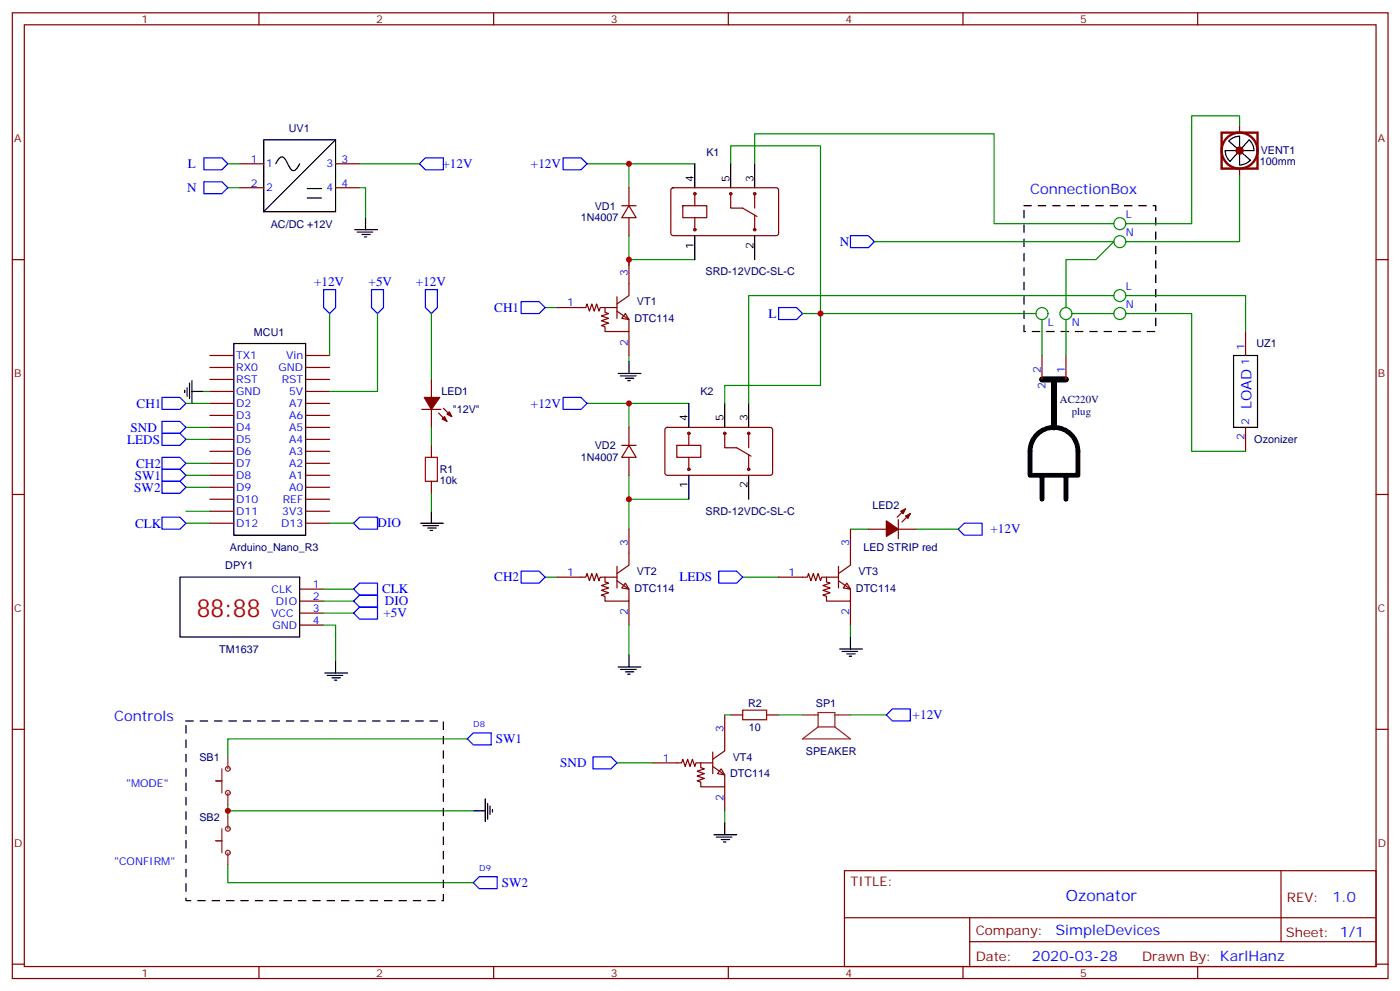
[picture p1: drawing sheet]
<svg xmlns="http://www.w3.org/2000/svg" width="413mm" height="292mm" viewBox="0 0 413 292" stroke-linecap="round" stroke-linejoin="round" font-family="sans-serif">
<g fill="none" stroke="#870000" stroke-width=".35">
<path d="M3.6 3.8h405.4v284.3h-405.4zM7.2 7.3h398.2v277.3h-398.2zM76.3 3.8v3.5M145.5 3.8v3.5M214.6 3.8v3.5M283.7 3.8v3.5M352.9 3.8v3.5M3.6 76.4h3.6M405.4 76.4h3.6M3.6 145.6h3.6M405.4 145.6h3.6M3.6 214.7h3.6"/>
<path d="M405.4 214.7h3.6M248.8 256.4h156.6v28.2h-156.6zM377.4 256.4v20.9M248.8 270.2h156.5M285.7 277.3h119.6M285.7 270.2v14.1M3.6 283.9h3.6M76.3 284.6v3.5M145.5 284.6v3.5M214.6 284.6v3.5M283.7 284.6v3.5M352.9 284.6v3.5"/>
<path d="M405.4 283.9h3.6"/>
</g>
<path d="M123.6 48.2l1.7-1.7h5.3v3.5h-5.3zM153.6 88.8h5.3l1.7 1.8-1.7 1.7h-5.3zM47.7 117h5.3l1.8 1.8-1.8 1.7h-5.3zM47.7 138.2h5.3l1.8 1.7-1.8 1.8h-5.3zM47.7 141.7h5.3l1.8 1.8-1.8 1.7h-5.3zM153.6 168.2h5.3l1.7 1.7-1.7 1.8h-5.3z" fill="none" stroke="#00f" stroke-width=".35"/>
<g fill="none" stroke="#000" stroke-width=".35">
<path d="M104.5 67.6h6.7M105.2 68.3h4.6M106.6 69h2.5M107.4 69.7h.7M107.7 64.1v3.5M182.1 110h6.7M182.8 110.7h4.6M184.3 111.4h2.4M185 112.1h.7M185.3 106.4v3.6M182.1 196.4h6.7M182.8 197.1h4.6"/>
<path d="M184.3 197.8h2.4M185 198.5h.7M185.3 192.9v3.5"/>
</g>
<path d="M185.3 48.2v7.1M185.3 69.4v7M204.7 76.4h-19.4v1.8M160.6 90.6h3.5M185.3 104.7v1.7M185.3 118.8v7M185.3 139.9v15.9M185.3 147h17.7M160.6 169.9h3.5M185.3 184v8.9" fill="none" stroke="#008700" stroke-width=".35"/>
<path d="M184.3 171.7l1 1.8-2.1-.4z" fill="#fff" stroke="#870000" stroke-width=".35"/>
<g fill="none" stroke="#870000" stroke-width=".35">
<path d="M183.2 131.1h4.2M185.3 131.1l2.1 3.6h-4.2zM185.3 125.8v5.3M185.3 134.7v5.2M196.1 126l.5-.2 30.6 .1 .4 .6v13l-.7 .4h-30.6l-.4-.7v-12.7zM199.4 131.1h7.1v3.6h-7.1zM203 127.6v3.5M203 134.7v3.5M213.5 127.6v4.2h3.6l4.2 2.5M220.6 127.6v4.2M220.6 133.9v4.3M185.3 155.8v10.6l-3.5 2.5"/>
<path d="M164.1 169.9h8.5l.4-1 .7 2.1 .7-2.1 .7 2.1 .7-2.1 .7 2.1 .3-1.1h5M178.3 169.9v1.4l1 .4-2.1 .7 2.1 .7-2.1 .7 2.1 .7-2.1 .7 1.1 .4v1.4h7v-3.5l-3.5-2.5M181.8 166.8v6.3M185.3 177v7"/>
<circle cx="203" cy="138.2" r=".35"/>
<circle cx="203" cy="127.6" r=".35"/>
<circle cx="213.5" cy="127.6" r=".35"/>
<circle cx="220.6" cy="138.2" r=".35"/>
<circle cx="220.6" cy="127.6" r=".35"/>
</g>
<path d="M173 48.2h31.7M173 118.8h30" fill="none" stroke="#008700" stroke-width=".35"/>
<path d="M165.9 46.5h5.3l1.8 1.7-1.8 1.8h-5.3zM165.9 117h5.3l1.8 1.8-1.8 1.7h-5.3z" fill="none" stroke="#00f" stroke-width=".35"/>
<path d="M203 118.8v7M213.5 118.8v7M220.6 118.8v7M203 139.9v7.1M220.6 139.9v7.1" fill="none" stroke="#000" stroke-width=".35"/>
<path d="M184.3 92.3l1 1.8-2.1-.4z" fill="#fff" stroke="#870000" stroke-width=".35"/>
<g fill="none" stroke="#870000" stroke-width=".35">
<path d="M365.2 36.9v1.8M70.7 48.2h7M70.7 55.3h7M98.9 48.2h7M98.9 55.3h7M185.3 55.3v5.3M197.9 55.5l.5-.2h30.6l.4 .7-.1 13-.6 .4-30.6-.1-.4-.6v-12.7zM204.7 57v3.6M215.3 57v4.3h3.5l4.3 2.4M222.4 57v4.3M365.2 50v1.8M183.2 60.6h4.2"/>
<path d="M185.3 60.6l2.1 3.5h-4.2zM185.3 76.4v10.6l-3.5 2.5M185.3 64.1v5.3M201.2 60.6h7v3.5h-7zM204.7 64.1v3.5M222.4 63.4v4.2M164.1 90.6h8.5l.4-1.1 .7 2.1 .7-2.1 .7 2.1 .7-2.1 .7 2.1 .3-1h5M178.3 90.6v1.4l1 .3-2.1 .7 2.1 .7-2.1 .7 2.1 .7-2.1 .7 1.1 .4v1.4h7v-3.5l-3.5-2.5M181.8 87.4v6.3M185.3 97.6v7.1M367 97.6v7.1M61.8 104.7h7.1"/>
<path d="M61.8 108.2h7.1M61.8 111.7h7.1M61.8 115.3h7.1M61.8 118.8h7.1M90.1 104.7h7M90.1 108.2h7M90.1 111.7h7M90.1 115.3h7M90.1 118.8h7M61.8 122.3h7.1M61.8 125.8h7.1M61.8 129.4h7.1"/>
<path d="M61.8 132.9h7.1M61.8 136.4h7.1M61.8 139.9h7.1M90.1 122.3h7M90.1 125.8h7M90.1 129.4h7M90.1 132.9h7M90.1 136.4h7M90.1 139.9h7M367 125.8v7.1M61.8 143.5h7.1M61.8 147h7.1"/>
<path d="M61.8 150.5h7.1M61.8 154.1h7.1M90.1 143.5h7M90.1 147h7M90.1 150.5h7M90.1 154.1h7M88.3 173.5h7.1M88.3 177h7.1M88.3 180.5h7.1M88.3 184h7.1M215.3 210.5h3.5M225.9 210.5h3.5"/>
<circle cx="204.7" cy="57" r=".35"/>
<circle cx="215.3" cy="57" r=".35"/>
<circle cx="222.4" cy="57" r=".35"/>
<circle cx="204.7" cy="67.6" r=".35"/>
<circle cx="222.4" cy="67.6" r=".35"/>
</g>
<g fill="none" stroke="#000" stroke-width=".35">
<path d="M77.7 41.2h21.2v21.1h-21.2zM81.2 48.2a2.43 2.43 0 0 1 2-2l.8 .6 1.2 2.3a1.22 1.22 0 0 0 2 .8l1.1-1.7M90.5 58.3h4.2M90.6 55.5h4.1M98.9 41.2l-21.2 21.1M204.7 48.2v7.1M215.3 48.2v7.1M222.4 48.2v7.1M361 44.3l.4 1.8 1 1.4 5.7-6.3 1 1.4 .4 1.7zM362.1 41.5l6.3 5.7-1.4 1-1.8 .4v-8.5l-1.7 .4zM204.7 69.4v7M222.4 69.4v7"/>
<path d="M54.4 114.9v.7M55.1 114.2v2.5M55.8 112.8v4.6M56.6 115.3h3.5M56.6 112.1v6.7M68.9 101.1h21.2v56.5h-21.2zM363.5 104.7h7v21.1h-7zM53 169.9h35.3v17.7h-35.3zM210.4 245.8h6.7M211.1 246.5h4.6M212.5 247.2h2.4M213.2 247.9h.7"/>
<path d="M213.5 242.3v3.5"/>
</g>
<g fill="none" stroke="#900" stroke-width=".71">
<path d="M359.9 39.1h10.6v10.5h-10.6z"/>
<circle cx="365.2" cy="44.3" r="5.3"/>
</g>
<circle cx="365.2" cy="44.3" r="1.06" fill="#900" stroke="#900" stroke-width=".35"/>
<path d="M301.7 60.6h38.8v37h-38.8z" fill="none" stroke="#000" stroke-width=".35" stroke-dasharray="2.1 2.1"/>
<path d="M95.4 85.3h3.5v5.3l-1.8 1.7-1.7-1.7zM174.7 222.8h5.3l1.8 1.8-1.8 1.8h-5.3z" fill="none" stroke="#00f" stroke-width=".35"/>
<path d="M97.1 92.3v12.4M60.1 115.3h1.7" fill="none" stroke="#008700" stroke-width=".35"/>
<path d="M218.8 209.1h7.1v2.8h-7.1z" fill="none" stroke="#a10000" stroke-width=".35"/>
<path d="M236.5 210.5h4.6M241.1 214v-4.2h4.9v4.2M241.1 214h4.9M241.1 214l-4.6 3.6h14.1l-4.6-3.6M246 210.5h4.6" fill="none" stroke="#8c2424" stroke-width=".35"/>
<path d="M212.5 226.4l1 1.7-2.1-.3z" fill="#fff" stroke="#870000" stroke-width=".35"/>
<path d="M307 104.7v7M314.1 104.7v7M213.5 210.5v10.6l-3.5 2.5M192.4 224.6h8.4l.4-1 .7 2.1 .7-2.1 .7 2.1 .7-2.1 .7 2.1 .4-1.1h4.9M206.5 224.6v1.4l1 .4-2.1 .7 2.1 .7-2.1 .7 2.1 .7-2.1 .7 1.1 .4v1.4h7v-3.6l-3.5-2.4M210 221.4v6.4M213.5 231.7v7" fill="none" stroke="#870000" stroke-width=".35"/>
<g fill="none" stroke="#00f" stroke-width=".35">
<path d="M60.1 46.5h5.3l1.7 1.7-1.7 1.8h-5.3zM60.1 53.5h5.3l1.7 1.8-1.7 1.7h-5.3zM250.6 69.4h5.3l1.7 1.8-1.7 1.7h-5.3zM109.5 85.3h3.5v5.3l-1.8 1.7-1.7-1.7zM229.4 90.6h5.3l1.8 1.7-1.8 1.8h-5.3zM47.7 134.7h5.3l1.8 1.7-1.8 1.8h-5.3zM47.7 124.1h5.3l1.8 1.7-1.8 1.8h-5.3zM47.7 127.6h5.3l1.8 1.8-1.8 1.7h-5.3zM47.7 152.3h5.3l1.8 1.8-1.8 1.7h-5.3zM104.2 154.1l1.7-1.8h5.3v3.5h-5.3zM282.3 155.8l1.8-1.7h5.3v3.5h-5.3zM104.2 177l1.7-1.8h5.3v3.6h-5.3z"/>
<path d="M104.2 173.5l1.7-1.8h5.3v3.5h-5.3zM105.9 178.8h5.3v3.5h-5.3l-1.7-1.8zM137.7 217.6l1.8-1.8h5.2v3.5h-5.2zM261.2 210.5l1.7-1.8h5.3v3.6h-5.3zM139.5 259.9l1.7-1.8h5.3v3.6h-5.3z"/>
</g>
<g fill="none" stroke="#008700" stroke-width=".35">
<path d="M365.2 36.9v-2.8h-14.1v31.8h-19.4M67.1 48.2h3.6M67.1 55.3h3.6M105.9 55.3h1.8v8.8M105.9 48.2h17.7M215.3 48.2v-5.3h26.5v70.6h-28.3v5.3M222.4 48.2v-8.8h70.5v26.5h35.3M365.2 51.8v19.4h-33.5M257.6 71.2h70.6l-5.3 5.2h-8.8v14.2M111.2 92.3v23h-14.1M236.5 92.3h68.8M307 94.1v10.6"/>
<path d="M314.1 94.1v10.6M315.8 92.3h12.4M328.2 87h-107.6v31.8M331.7 87h35.3v10.6M331.7 92.3h19.4v40.6h15.9M54.8 118.8h7M54.8 139.9h7M54.8 136.4h7M54.8 125.8h7M54.8 129.4h7M54.8 150.5h7M54.8 154.1h7"/>
<path d="M54.8 143.5h7M97.1 154.1h7.1M250.6 155.8h5.3M95.4 173.5h8.8M95.4 177h8.8M218.8 169.9h10.6M95.4 184h3.5v10.6M95.4 180.5h8.8M250.6 184v3.6M137.7 217.6h-70.6v5.2M213.5 210.5h1.8M229.4 210.5h7.1"/>
<path d="M250.6 210.5h10.6M67.1 237v3.5M67.1 238.7h72.4M181.8 224.6h10.6M213.5 238.7v3.6M67.1 254.6v5.3h72.4"/>
</g>
<path d="M95.7 198.2h6.7M96.4 198.9h4.6M97.8 199.6h2.5M98.9 194.6v3.6M98.5 200.3h.7M139.5 238.7h3.5M143 235.2v6.7M143.7 236.6v4.6M144.4 237.3v2.5M145.1 238.4v.7" fill="none" stroke="#000" stroke-width=".35"/>
<g fill="none" stroke="#090" stroke-width=".35">
<circle cx="330" cy="71.2" r="1.76"/>
<circle cx="330" cy="65.9" r="1.76"/>
<circle cx="307" cy="92.3" r="1.76"/>
<circle cx="314.1" cy="92.3" r="1.76"/>
<circle cx="330" cy="92.3" r="1.76"/>
<circle cx="330" cy="87" r="1.76"/>
</g>
<path d="M307 111.7h7.1M310.6 111.7v14.1" fill="none" stroke="#000" stroke-width="1.8"/>
<path d="M305.2 128.3a7.1 7.1 0 0 1 7.8-2 7.1 7.1 0 0 1 4.6 6.6v7h-14.1v-7a7 7 0 0 1 1.7-4.6zM307 139.9v7.1M314.1 139.9v7.1" fill="none" stroke="#000" stroke-width="1.4"/>
<g fill="none" stroke="#8c2424" stroke-width=".35">
<path d="M65.4 226.4v3.5h-1.8h1.8v3.5M67.1 222.8v3.6M67.1 233.4v3.6M65.4 244v3.5h-1.8h1.8v3.6M67.1 240.5v3.5M67.1 251.1v3.5"/>
<circle cx="67.1" cy="226.4" r=".71"/>
<circle cx="67.1" cy="233.4" r=".71"/>
<circle cx="67.1" cy="251.1" r=".71"/>
<circle cx="67.1" cy="244" r=".71"/>
</g>
<path d="M54.8 212.3h75.8v52.9h-75.8z" fill="none" stroke="#000" stroke-width=".35" stroke-dasharray="2.1 2.1"/>
<path d="M249.5 171.7l1.1 1.8-2.1-.4z" fill="#fff" stroke="#870000" stroke-width=".35"/>
<g fill="none" stroke="#870000" stroke-width=".35">
<path d="M127.1 111.7v5.3M124.3 120.5h5.6M127.1 120.5v5.3M127.1 131.1v3.6M129.2 121.6l2.5 2.5M130.6 120.2l2.5 2.5M127.1 141.7v3.5M250.6 155.8v10.6l-3.5 2.5M255.9 155.8h5.3M264.7 155.8h5.3M264.7 153v5.6M266.8 149.8l-2.5 2.5"/>
<path d="M268.2 151.2l-2.5 2.5M229.4 169.9h8.5l.3-1 .7 2.1 .7-2.1 .7 2.1 .8-2.1 .7 2.1 .3-1.1h5M243.5 169.9v1.4l1.1 .4-2.1 .7 2.1 .7-2.1 .7 2.1 .7-2.1 .7 1 .4v1.4h7.1v-3.5l-3.5-2.5M247.1 166.8v6.3M250.6 177v7"/>
</g>
<path d="M125.3 85.3h3.6v5.3l-1.8 1.7-1.8-1.7zM211.8 168.2h5.3l1.7 1.7-1.7 1.8h-5.3z" fill="none" stroke="#00f" stroke-width=".35"/>
<path d="M123.9 154.1h6.7M124.6 154.8h4.6M126 155.5h2.5M126.8 156.2h.7M127.1 150.5v3.6M247.4 191.1h6.7M248.1 191.8h4.6M249.5 192.5h2.5M250.2 193.2h.7M250.6 187.6v3.5" fill="none" stroke="#000" stroke-width=".35"/>
<g fill="#870000" stroke="#870000" stroke-width=".35">
<path d="M266.8 151.9l1.4-.7-.7 1.4z"/>
<path d="M265.4 150.5l1.4-.7-.7 1.4z"/>
<path d="M261.2 153.4l3.5 2.4-3.5 2.1z"/>
<path d="M130.3 123.4l.7-.7 .7 1.4z"/>
<path d="M131.7 122l.7-.8 .7 1.5z"/>
<path d="M125 117h4.6l-2.5 3.5z"/>
</g>
<path d="M125.3 134.7h3.6v7h-3.6z" fill="none" stroke="#a10000" stroke-width=".35"/>
<path d="M127.1 92.3v19.4M127.1 125.8v5.3M127.1 145.2v5.3M270 155.8h12.3" fill="none" stroke="#008700" stroke-width=".35"/>
<g fill="#c00">
<circle cx="241.8" cy="92.3" r=".88"/>
<circle cx="185.3" cy="48.2" r=".88"/>
<circle cx="185.3" cy="118.8" r=".88"/>
<circle cx="185.3" cy="147" r=".88"/>
<circle cx="185.3" cy="76.4" r=".88"/>
<circle cx="67.1" cy="238.7" r=".88"/>
</g>
<text font-size="7.4" fill="#f00" x="58" y="181.6">88:88</text>
<text font-size="4.6" fill="#00f" x="314.1" y="265.2">Ozonator</text>
<g font-size="4.2" fill="#00f">
<text x="303.5" y="57">ConnectionBox</text>
<text x="368.8" y="120.5" transform="rotate(-90 368.8 120.5)">LOAD</text>
<text x="33.6" y="212.3">Controls</text>
<text x="392.6" y="265.6">1.0</text>
<text x="311" y="275.2">SimpleDevices</text>
<text x="304.1" y="283">2020-03-28</text>
</g>
<g font-size="3.9" fill="#00f">
<text x="55.3" y="49.5">L</text>
<text x="130.4" y="49.5">+12V</text>
<text x="156.4" y="49.5">+12V</text>
<text x="55.2" y="56.6">N</text>
<text x="247.4" y="72.4">N</text>
<text x="92.5" y="84.2">+12V</text>
<text x="108.6" y="84.3">+5V</text>
<text x="122.5" y="84.2">+12V</text>
<text x="145.6" y="91.8">CH1</text>
<text x="226.4" y="93.6">L</text>
<text x="40.3" y="120">CH1</text>
<text x="156.4" y="120">+12V</text>
<text x="37.5" y="130.6">LEDS</text>
<text x="38.5" y="127.1">SND</text>
<text x="40.1" y="137.7">CH2</text>
<text x="39.7" y="141.2">SW1</text>
<text x="39.6" y="144.7">SW2</text>
<text x="39.8" y="155.3">CLK</text>
<text x="111.2" y="155.3">DIO</text>
<text x="291.8" y="157.1">+12V</text>
<text x="145.6" y="171.2">CH2</text>
<text x="200.2" y="171.2">LEDS</text>
<text x="112.6" y="174.7">CLK</text>
<text x="113.4" y="178.2">DIO</text>
<text x="112.9" y="181.8">+5V</text>
<text x="268.9" y="211.7">+12V</text>
<text x="146.1" y="218.9">SW1</text>
<text x="165.1" y="225.8">SND</text>
<text x="147.8" y="261.2">SW2</text>
</g>
<g font-size="3.9" fill="#800">
<text x="250.6" y="260.9">TITLE:</text>
<text x="379.2" y="265.6">REV:</text>
<text x="287.5" y="275.1">Company:</text>
<text x="378.9" y="275.8">Sheet: 1/1</text>
<text x="287.5" y="282.8">Date:</text>
<text x="336.5" y="282.9">Drawn By: KarlHanz</text>
</g>
<g font-size="3.2" fill="#800">
<text x="41.7" y="6.8">1</text>
<text x="110.9" y="6.8">2</text>
<text x="180" y="6.8">3</text>
<text x="249.2" y="6.8">4</text>
<text x="318.3" y="6.8">5</text>
<text x="4.2" y="41.9">A</text>
<text x="406" y="41.9">A</text>
<text x="4.2" y="111">B</text>
<text x="406" y="111">B</text>
<text x="4.2" y="180.2">C</text>
<text x="406" y="180.2">C</text>
<text x="4.2" y="249.3">D</text>
<text x="406" y="249.3">D</text>
<text x="41.7" y="287.6">1</text>
<text x="110.9" y="287.6">2</text>
<text x="180" y="287.6">3</text>
<text x="249.2" y="287.6">4</text>
<text x="318.3" y="287.6">5</text>
</g>
<g font-size="3.2" fill="#000080">
<text x="85.1" y="38.8">UV1</text>
<text x="208.1" y="45.8">K1</text>
<text x="371.5" y="45.5">VENT1</text>
<text x="371.2" y="48.7">100mm</text>
<text x="171.1" y="65.2">1N4007</text>
<text x="175.2" y="61.7">VD1</text>
<text x="79.8" y="67">AC/DC +12V</text>
<text x="207.9" y="81">SRD-12VDC-SL-C</text>
<text x="187.7" y="89.9">VT1</text>
<text x="186.9" y="94.8">DTC114</text>
<text x="74.8" y="98.8">MCU1</text>
<text x="370.2" y="102.3">UZ1</text>
<text x="130" y="116.3">LED1</text>
<text x="206.4" y="116.4">K2</text>
<text x="312.3" y="118.8">AC220V</text>
<text x="133.5" y="121.6">&quot;12V&quot;</text>
<text x="315.8" y="122.3">plug</text>
<text x="369.6" y="130.5">Ozonizer</text>
<text x="171.1" y="135.8">1N4007</text>
<text x="175.2" y="132.2">VD2</text>
<text x="129.6" y="142.4">10k</text>
<text x="129.6" y="139.2">R1</text>
<text x="257" y="149.9">LED2</text>
<text x="207.9" y="151.6">SRD-12VDC-SL-C</text>
<text x="66.4" y="167.6">DPY1</text>
<text x="67.8" y="162.3">Arduino_Nano_R3</text>
<text x="254.4" y="162.2">LED STRIP red</text>
<text x="187.7" y="169.3">VT2</text>
<text x="252.9" y="169.3">VT3</text>
<text x="186.9" y="174.2">DTC114</text>
<text x="252.2" y="174.2">DTC114</text>
<text x="64.6" y="192.2">TM1637</text>
<text x="220.4" y="208.1">R2</text>
<text x="240.4" y="208.1">SP1</text>
<text x="220.7" y="215.2">10</text>
<text x="58.7" y="224">SB1</text>
<text x="215.9" y="224">VT4</text>
<text x="237.4" y="222.2">SPEAKER</text>
<text x="215.1" y="228.8">DTC114</text>
<text x="58.7" y="241.6">SB2</text>
</g>
<g font-size="3.2" fill="#00f">
<text x="73.9" y="47.9">1</text>
<text x="100.6" y="47.9">3</text>
<text x="78.4" y="49.3">1</text>
<text x="96.2" y="49.3">3</text>
<text x="73.9" y="54.9">2</text>
<text x="78.4" y="56.3">2</text>
<text x="96.2" y="56.3">4</text>
<text x="100.6" y="54.9">4</text>
<text x="331.7" y="64.1">L</text>
<text x="331.7" y="69.4">N</text>
<text x="185" y="81.4" transform="rotate(-90 185 81.4)">3</text>
<text x="331.7" y="85.3">L</text>
<text x="167.1" y="90.2">1</text>
<text x="308.8" y="95.8">L</text>
<text x="315.8" y="95.8">N</text>
<text x="331.7" y="90.6">N</text>
<text x="185" y="101.7" transform="rotate(-90 185 101.7)">2</text>
<text x="69.6" y="105.7">TX1</text>
<text x="84.3" y="105.7">Vin</text>
<text x="366.6" y="102.9" transform="rotate(-90 366.6 102.9)">1</text>
<text x="368.1" y="107.4" transform="rotate(-90 368.1 107.4)">1</text>
<text x="69.6" y="112.8">RST</text>
<text x="69.6" y="109.3">RX0</text>
<text x="82.1" y="109.3">GND</text>
<text x="83" y="112.8">RST</text>
<text x="306.7" y="110" transform="rotate(-90 306.7 110)">2</text>
<text x="313.7" y="110" transform="rotate(-90 313.7 110)">1</text>
<text x="69.6" y="119.8">D2</text>
<text x="69.6" y="116.3">GND</text>
<text x="85.2" y="116.3">5V</text>
<text x="85.2" y="119.8">A7</text>
<text x="308.1" y="114.4" transform="rotate(-90 308.1 114.4)">2</text>
<text x="69.6" y="123.4">D3</text>
<text x="85.2" y="123.4">A6</text>
<text x="368.1" y="125.1" transform="rotate(-90 368.1 125.1)">2</text>
<text x="69.6" y="130.4">D5</text>
<text x="69.6" y="126.9">D4</text>
<text x="85.2" y="126.9">A5</text>
<text x="85.2" y="130.4">A4</text>
<text x="366.6" y="129.6" transform="rotate(-90 366.6 129.6)">2</text>
<text x="69.6" y="137.5">D7</text>
<text x="69.6" y="133.9">D6</text>
<text x="85.2" y="133.9">A3</text>
<text x="85.2" y="137.5">A2</text>
<text x="69.6" y="141">D8</text>
<text x="85.2" y="141">A1</text>
<text x="69.6" y="148.1">D10</text>
<text x="69.6" y="144.5">D9</text>
<text x="83.3" y="148.1">REF</text>
<text x="85.2" y="144.5">A0</text>
<text x="69.6" y="155.1">D12</text>
<text x="69.6" y="151.6">D11</text>
<text x="82.9" y="155.1">D13</text>
<text x="83.2" y="151.6">3V3</text>
<text x="185" y="160.8" transform="rotate(-90 185 160.8)">3</text>
<text x="250.2" y="160.8" transform="rotate(-90 250.2 160.8)">3</text>
<text x="92.2" y="173.1">1</text>
<text x="167.1" y="169.6">1</text>
<text x="232.3" y="169.6">1</text>
<text x="80" y="174.5">CLK</text>
<text x="81.3" y="178">DIO</text>
<text x="92.2" y="176.6">2</text>
<text x="79.9" y="181.6">VCC</text>
<text x="80.3" y="185.1">GND</text>
<text x="92.2" y="180.2">3</text>
<text x="92.2" y="183.7">4</text>
<text x="185" y="181.1" transform="rotate(-90 185 181.1)">2</text>
<text x="250.2" y="181.1" transform="rotate(-90 250.2 181.1)">2</text>
<text x="213.2" y="215.4" transform="rotate(-90 213.2 215.4)">3</text>
<text x="195.3" y="224.3">1</text>
<text x="37.1" y="231.7">&quot;MODE&quot;</text>
<text x="213.2" y="235.8" transform="rotate(-90 213.2 235.8)">2</text>
<text x="33.6" y="254.6">&quot;CONFIRM&quot;</text>
</g>
<g font-size="3.2">
<text x="204.4" y="53.5" transform="rotate(-90 204.4 53.5)">4</text>
<text x="214.9" y="53.5" transform="rotate(-90 214.9 53.5)">5</text>
<text x="222" y="53.5" transform="rotate(-90 222 53.5)">3</text>
<text x="204.4" y="73.2" transform="rotate(-90 204.4 73.2)">1</text>
<text x="222" y="73.2" transform="rotate(-90 222 73.2)">2</text>
<text x="202.6" y="124.1" transform="rotate(-90 202.6 124.1)">4</text>
<text x="213.2" y="124.1" transform="rotate(-90 213.2 124.1)">5</text>
<text x="220.2" y="124.1" transform="rotate(-90 220.2 124.1)">3</text>
<text x="202.6" y="143.7" transform="rotate(-90 202.6 143.7)">1</text>
<text x="220.2" y="143.7" transform="rotate(-90 220.2 143.7)">2</text>
</g>
<g font-size="2.5" fill="#00f">
<text x="139.5" y="214">D8</text>
<text x="141.2" y="256.4">D9</text>
</g>
</svg>
